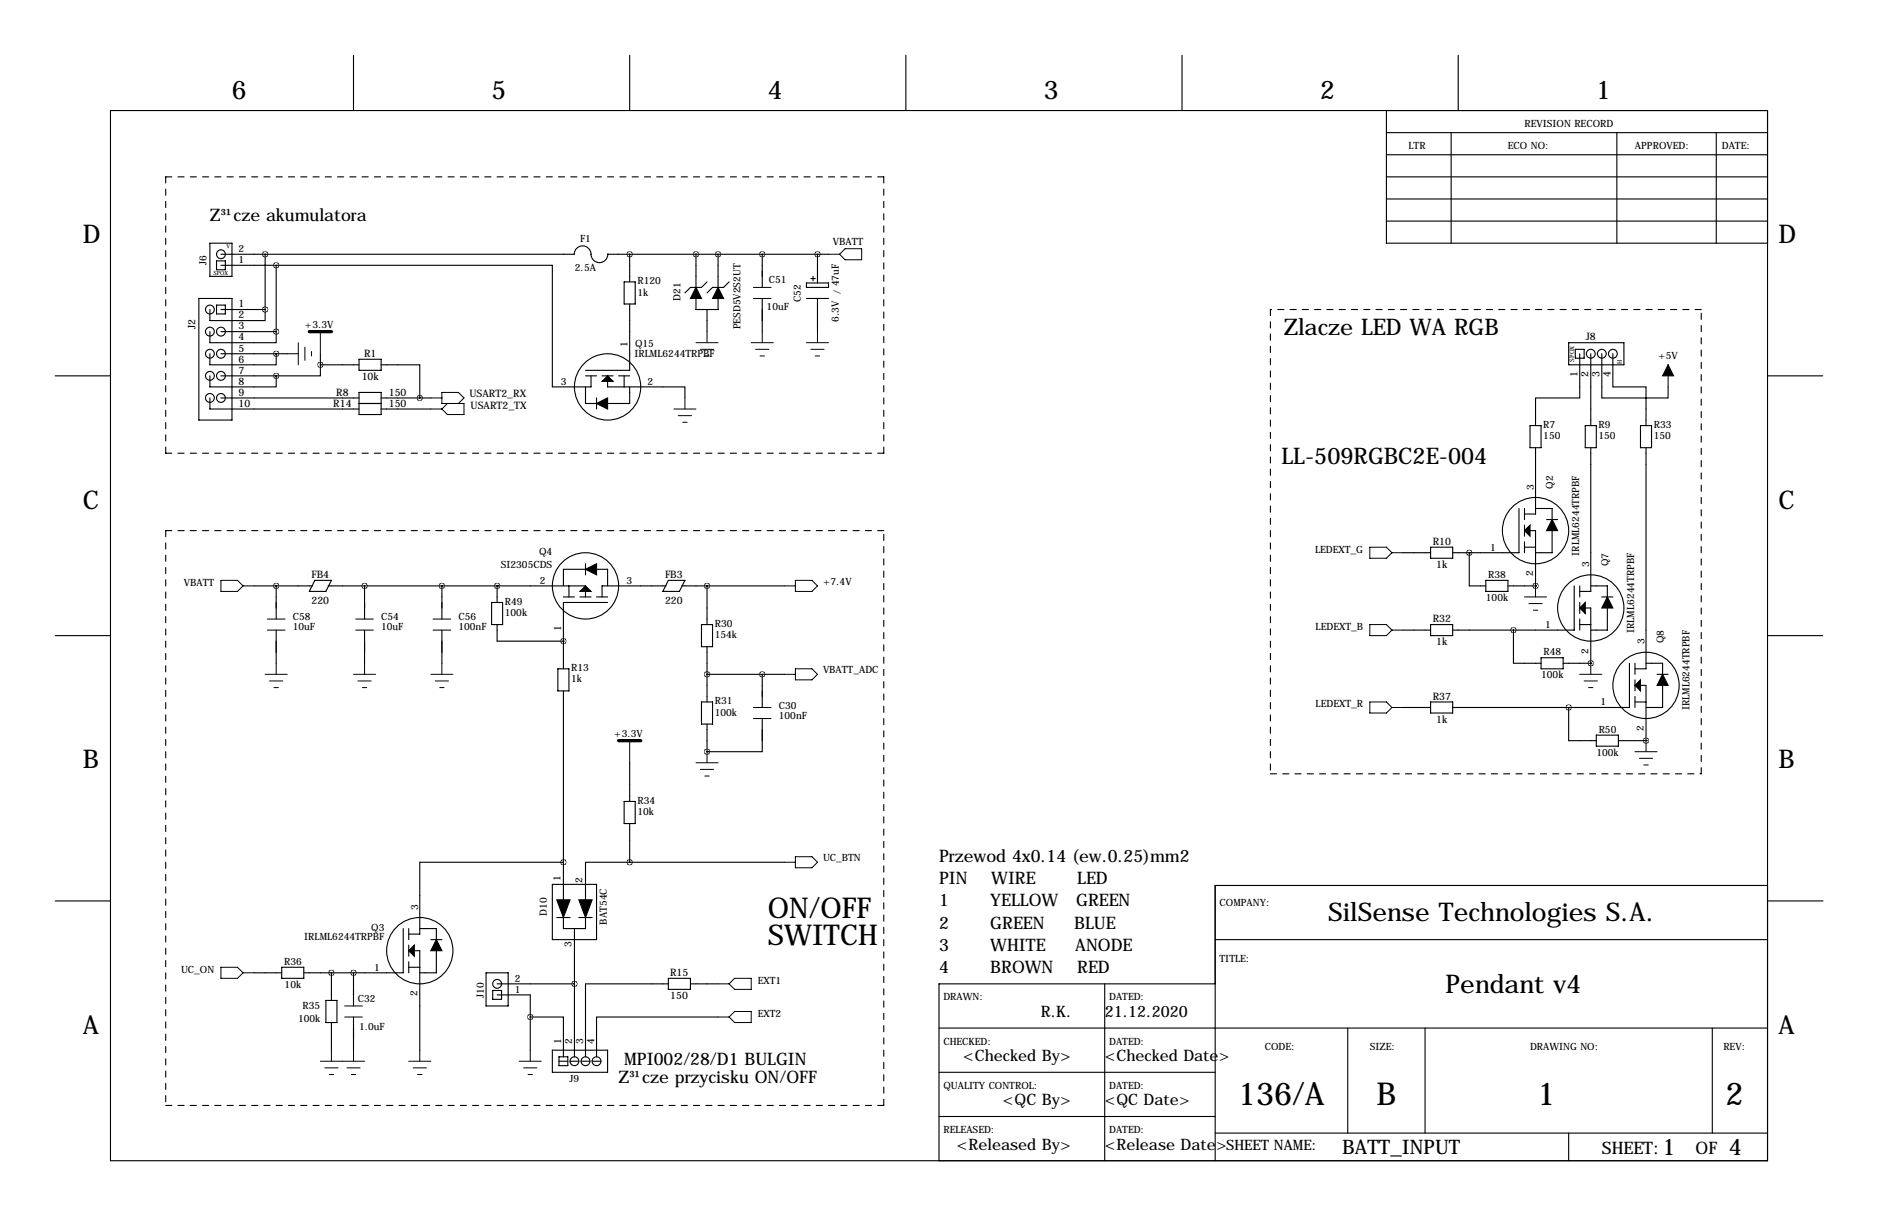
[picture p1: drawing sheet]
<svg xmlns="http://www.w3.org/2000/svg" width="432mm" height="279mm" viewBox="0 0 432 279" stroke-linecap="round" stroke-linejoin="round" font-family="sans-serif">
<g fill="none" stroke="#000" stroke-width=".25">
<path d="M81.3 12.7v12.7M144.8 12.7v12.7M208.3 12.7v12.7M271.8 12.7v12.7M335.3 12.7v12.7M25.4 25.4h381v241.3h-381zM318.8 30.5h87.6M318.8 35.6h87.6M318.8 25.4v30.5h87.6M333.7 30.5v25.4M371.8 30.5v25.4M394.6 30.5v25.4"/>
<path d="M48.3 55.9h5v7.6h-5zM49.8 59.9h2v2.1h-2zM50.8 58.4h81.3M61 58.4v12.7M132 58.4a1.93 1.93 0 0 1 2-1.9 1.93 1.93 0 0 1 1.9 1.9 1.93 1.93 0 0 0 1.9 2 1.93 1.93 0 0 0 2-2M139.7 58.4h.1M139.7 58.4h50.8M144.8 58.4v6.4M160 58.4v7.6M165.1 58.4v7.6M175.3 58.4v7.6M188 58.4v6.6"/>
<path d="M318.8 45.7h87.6M318.8 50.8h87.6M318.8 40.6h87.6M45.7 68.6h7.6v27.9h-7.6zM48.3 71.1v2.6h12.7v-2.6M48.3 76.2v2.5h15.2v-2.5M49.8 70.1h2v2h-2zM50.8 61h12.7M50.8 71.1h10.2M50.8 76.2h12.7M63.5 61h63.5v27.9h8.9v-2.5M63.5 61v15.2"/>
<path d="M143.5 64.8h2.5v5h-2.5zM144.8 69.8v15.3h-10.2M160 68.6v2.5h5.1v-2.5M162.6 64.8l-1.3 1.2h-2.6l-1.2 1.3M162.6 71.1v5.1M167.6 64.8l-1.2 1.2h-2.6l-1.2 1.3M175.3 68.6v7.6M185.4 65h5.1v1h-5.1zM185.4 68.6h5.1M186.4 64h1.1M186.9 63.5v1M188 68.6v7.6"/>
<path d="M360.7 78.7h12.7v5.1h-12.7zM12.7 86.4h12.7M48.3 81.3v2.5h15.2v-2.5M48.3 86.4v2.5h15.2v-2.5M48.3 91.4v2.6h34.2M50.8 86.4h12.7M50.8 81.3h15.2M50.8 91.4h31.7M73.7 83.8v2.6h-10.2M73.7 83.8h8.8M73.7 81.3v2.5M82.5 92.7h5.1"/>
<path d="M82.5 82.5h5.1v2.6h-5.1zM82.5 90.2h5.1v5h-5.1zM87.6 83.8h8.9v7.6M87.6 94h11.5M87.6 91.4h11.5M134.6 86.4h2.6M134.6 88.9v3.8h10.2v-3.8M137.2 91.4v2.6M138.4 86.4h2.6M139.7 86.4v2.5h17.8v2.5M142.2 86.4h2.6M143.5 86.4v2.5"/>
<path d="M351.8 97.8h2.5v5.1h-2.5zM362.2 80.3h2v2h-2zM363.2 81.3v10.1h-10.1v6.4M364.5 97.8h2.5v5.1h-2.5zM365.8 81.3v16.5M368.3 81.3v10.1h15.2v-2.5M370.8 81.3v7.6h7.7v8.9M377.2 97.8h2.5v5.1h-2.5zM406.4 86.4h12.7M349.2 116.8v10.2h-15.2M350.5 116.8v2.6M353.1 102.9v15.2h-2.6"/>
<path d="M353.1 116.8h3.8v10.2h-3.8M355.6 119.4h2.5M365.8 102.9v33h-2.6M378.5 102.9v50.8h-2.6M58.4 134.6h13.5M63.5 134.6v7.6M72.4 133.3h3.8l-1.3 2.6h-3.8zM75.4 134.6h59.2v2.6M83.8 134.6v7.6M101.6 134.6v7.6M113 138.4h2.6v5.1h-2.6zM114.3 134.6h.1"/>
<path d="M114.3 134.6v3.8M129.5 134.6v-3.8h10.2v3.8M129.5 137.2h2.6M130.8 134.6v2.6M133.3 137.2h2.6M134.6 129.5v2.6M137.2 137.2h2.5M139.7 138.4h-10.2v15.3M153.2 134.6h-14.8v2.6M153.7 133.3h3.8l-1.3 2.6h-3.8zM156.7 134.6h23.6M162.6 134.6v8.9"/>
<path d="M322.6 127h6.3M328.9 125.7h5.1v2.6h-5.1zM337.8 127h.1M337.8 127v7.6h3.8M341.6 133.3h5.1v2.6h-5.1zM346.7 134.6h6.4M350.5 121.9h2.6v12.7M350.5 120.7v2.5M350.5 124.5v2.5M350.5 125.7h2.6M353.1 134.6h.1M361.9 134.6v10.2h-27.9"/>
<path d="M363.2 139.7h2.6v12.7M363.2 134.6v2.6M363.2 138.4v2.6M365.8 134.6h3.8v10.2h-3.8M368.3 137.2h2.5M12.7 146h12.7M63.5 144.8v7.6M83.8 144.8v7.6M101.6 144.8v7.6M114.3 143.5v3.8h15.2M128.3 153.7h2.5v5.1h-2.5zM129.5 147.3h.1"/>
<path d="M129.5 158.8v48M161.3 143.5h2.5v5.1h-2.5zM162.6 148.6v12.7M162.6 154.9h17.7M175.3 154.9v7.7M322.6 144.8h6.3M328.9 143.5h5.1v2.5h-5.1zM348 144.8v7.6h6.3M354.3 151.1h5.1v2.6h-5.1zM359.4 152.4h6.4M363.2 143.5h2.6M363.2 142.2v2.6"/>
<path d="M365.8 152.4h.1M374.6 152.4v10.2h-40.6M375.9 157.5h2.6v12.7M375.9 152.4v2.5M375.9 156.2v2.6M378.5 152.4h3.8v10.2h-3.8M381 154.9h2.5M406.4 146h12.7M144.8 175.3v8.8M161.3 161.3h2.5v5.1h-2.5zM162.6 172.7h.1M162.6 166.4v6.3"/>
<path d="M175.3 165.1v7.6h-12.7M322.6 162.6h6.3M328.9 161.3h5.1v2.5h-5.1zM360.7 162.6v7.6h6.3M367 168.9h5.1v2.5h-5.1zM372.1 170.2h6.4M375.9 161.3h2.6M375.9 160v2.6M378.5 170.2h.1M129.5 198.1h-33v16.5h-2.5M143.5 184.1h2.5v5.1h-2.5zM144.8 198.1h-10.2v8.7"/>
<path d="M144.8 189.2v8.9M144.8 198.1h35.5M12.7 207h12.7M92.7 213.4v10.1h-22.9M94 218.4h2.5v22.9M94 213.4v2.5M94 217.2v2.5M96.5 213.4h3.8v10.1h-3.8M99.1 215.9h2.5M127 203.2h10.2v12.7h-10.2zM128 210.8h3.1M129.5 210.8v2.6h5.1v-2.6"/>
<path d="M132.1 213.4v29.4M133.1 210.8h3M279.4 215.9h127M406.4 203.5h-127v63.2M406.5 207h12.7M58.4 223.5h6.4M64.8 222.2h5v2.6h-5zM74.9 229.9h2.6v5h-2.6zM76.2 223.5v6.4M76.2 234.9v6.4M81.3 223.5v7.6M81.3 233.7v7.6"/>
<path d="M94 221v2.5M94 222.2h2.5M111.8 223.5h5v7.6h-5zM113.3 227.6h2v2h-2zM114.3 226.1h17.8M114.3 228.6h7.6v12.7M121.9 233.7h7.6v9.1M153.7 226.1h-19.1v16.7M153.7 224.8h5v2.5h-5zM158.7 226.1h6.4M165.1 233.7h-27.9v9.1M215.9 236.2h190.5"/>
<path d="M254 226.1v40.6M279.4 226.1h-63.5v40.6M309.9 236.2v24.1M327.7 236.2v24.1M393.7 236.2v24.1M127 241.3h12.7v5.1h-12.7zM128.5 242.8h2.1v2.1h-2.1zM128.5 243.8h2.1M131.1 243.8h2M133.6 243.8h2M136.1 243.8h2.1M215.9 246.4h63.5"/>
<path d="M215.9 256.5h63.5M279.4 260.3h127M360.7 260.3v6.4"/>
<circle cx="50.8" cy="58.4" r="1.02"/>
<circle cx="48.3" cy="76.2" r="1.02"/>
<circle cx="48.3" cy="71.1" r="1.02"/>
<circle cx="50.8" cy="76.2" r="1.02"/>
<circle cx="48.3" cy="86.4" r="1.02"/>
<circle cx="48.3" cy="91.4" r="1.02"/>
<circle cx="48.3" cy="81.3" r="1.02"/>
<circle cx="50.8" cy="86.4" r="1.02"/>
<circle cx="50.8" cy="81.3" r="1.02"/>
<circle cx="50.8" cy="91.4" r="1.02"/>
<circle cx="139.7" cy="88.9" r="7.6"/>
<circle cx="365.8" cy="81.3" r="1.02"/>
<circle cx="368.3" cy="81.3" r="1.02"/>
<circle cx="370.8" cy="81.3" r="1.02"/>
<circle cx="134.6" cy="134.6" r="7.6"/>
<circle cx="353.1" cy="121.9" r="7.6"/>
<circle cx="365.8" cy="139.7" r="7.6"/>
<circle cx="378.5" cy="157.5" r="7.6"/>
<circle cx="96.5" cy="218.4" r="7.6"/>
<circle cx="114.3" cy="226.1" r="1.02"/>
<circle cx="132.1" cy="243.8" r="1.02"/>
<circle cx="134.6" cy="243.8" r="1.02"/>
<circle cx="137.2" cy="243.8" r="1.02"/>
</g>
<path d="M38.1 40.6v63.5M203.2 40.6h-165.1M292.1 71.1v106.7M391.2 71.1h-99.1M38.1 104.1h165.1M203.2 104.1v-63.5M38.1 121.9v132.1M203.2 121.9h-165.1M292.1 177.8h99.1M391.2 177.8v-106.7M38.1 254h165.1M203.2 254v-132.1" fill="none" stroke="#000" stroke-width=".25" stroke-dasharray="1.4 1.4"/>
<g fill="none" stroke="#000" stroke-width=".23">
<path d="M190.5 58.4h2.5M194.3 57.2h3.8v2.5h-3.8l-1.3-1.3zM68.6 78.7v5.1M70.1 79.8v3M73.7 76.2v5.1M160 78.7h5.1M162.6 76.2v2.5M172.7 78.7h5.1M173.2 66h4.1M173.2 68.6h4.1M175.3 76.2v2.5M185.4 78.7h5.1"/>
<path d="M188 76.2v2.5M66 81.3h2.6M71.6 80.8v1M99.1 94h2.5M99.1 91.4h2.5M102.9 92.7l-1.3 1.3M105.4 92.7l1.3-1.3-1.3-1.2h-3.8v2.5h5.1v2.5h-3.8l-1.3-1.2M154.9 94h5.1M156 95.5h3M157 97h1M157.5 91.4v2.6M161 80.3h3.1"/>
<path d="M162.1 81.8h1M173.7 80.3h3.1M174.8 81.8h1M186.4 80.3h3.1M187.5 81.8h1M383.5 83.8v5.1M50.8 133.3h3.8l1.3 1.3-1.3 1.3h-3.8zM55.9 134.6h2.5M180.3 134.6h2.6M182.9 133.3h3.8l1.3 1.3-1.3 1.3h-3.8zM315 125.7h3.8l1.2 1.3-1.2 1.3h-3.8zM320 127h2.6"/>
<path d="M350.5 137.2h5.1M351.5 138.7h3.1M353.1 134.6v2.6M61 154.9h5M61.5 142.2h4M61.5 144.8h4M62 156.5h3M63 158h1M63.5 152.4v2.5M81.3 154.9h5.1M81.8 142.2h4.1M81.8 144.8h4.1"/>
<path d="M82.3 156.5h3M83.3 158h1M83.8 152.4v2.5M99.1 154.9h5M99.6 142.2h4M99.6 144.8h4M100.1 156.5h3M101.1 158h1M101.6 152.4v2.5M180.3 154.9h2.6M182.9 153.7h3.8l1.3 1.2-1.3 1.3h-3.8zM315 143.5h3.8l1.2 1.3-1.2 1.2h-3.8z"/>
<path d="M320 144.8h2.6M352.6 140.2h1M363.2 154.9h5.1M364.2 156.5h3.1M365.3 158h1M365.8 152.4v2.5M144.8 170.2v5.1M160 175.3h5.1M161 176.8h3.1M162.1 178.3h1M162.6 172.7v2.6M173.2 162.6h4.1"/>
<path d="M173.2 165.1h4.1M315 161.3h3.8l1.2 1.3-1.2 1.2h-3.8zM320 162.6h2.6M375.9 172.7h5.1M376.9 174.2h3.1M378 175.8h1M378.5 170.2v2.5M180.3 198.1h2.6M182.9 196.8h3.8l1.3 1.3-1.3 1.3h-3.8zM50.8 222.2h3.8l1.3 1.3-1.3 1.3h-3.8zM55.9 223.5h2.5M79.2 231.1h4.1"/>
<path d="M79.2 233.7h4.1M165.1 233.7h2.5M165.1 226.1h2.5M168.9 224.8h3.8v2.5h-3.8l-1.3-1.2zM168.9 232.4h3.8v2.5h-3.8l-1.3-1.2zM73.7 243.8h10.1M74.7 245.4h3M75.7 246.9h1M76.2 241.3v2.5M79.8 245.4h3M80.8 246.9h1M81.3 241.3v2.5"/>
<path d="M94 243.8h5.1M95 245.4h3M96 246.9h1M96.5 241.3v2.5M119.4 243.8h5.1M120.4 245.4h3M121.4 246.9h1M121.9 241.3v2.5"/>
</g>
<g fill="#000" stroke="#000" stroke-width=".25">
<path d="M160 66l1.3 2.6h-2.6zM165.1 66l1.3 2.6h-2.6zM137.2 92.7l2.5-1.3v2.6zM139.7 86.4l1.3 1.2h-2.6zM356.9 119.4l1.2 2.5h-2.5zM133.3 135.9l1.3-1.3 1.3 1.3zM134.6 130.8l2.6-1.3v2.6zM350.5 121.9l1.3-1.2v2.5zM364.5 138.4v2.6l-1.3-1.3zM369.6 137.2l1.2 2.5h-2.5zM377.2 156.2v2.6l-1.3-1.3zM382.3 154.9l1.2 2.6h-2.5z"/>
<path d="M94 218.4l1.2-1.2v2.5zM100.3 215.9l1.3 2.5h-2.5zM128 206.8h3.1l-1.6 4zM133.1 206.8h3l-1.5 4z"/>
</g>
<path d="M71.1 76.2h5.1M142.2 170.2h5.1" fill="none" stroke="#000" stroke-width=".76"/>
<path d="M383.5 83.8l1.3 2.6h-2.5z" fill="#000" stroke="#000" stroke-width=".23"/>
<path d="M175.2 58.4a.05 .05 0 0 0 .1 0 .05 .05 0 0 0-.1 0zM187.9 58.4a.05 .05 0 0 0 .1 0 .05 .05 0 0 0-.1 0zM160 58.4a.05 .05 0 0 0 .1 0 .05 .05 0 0 0-.1 0zM144.7 58.4a.05 .05 0 0 0 .1 0 .05 .05 0 0 0-.1 0zM129.5 147.3a.05 .05 0 0 0 .1 0 .05 .05 0 0 0-.1 0zM144.7 198.1a.05 .05 0 0 0 .1 0 .05 .05 0 0 0-.1 0zM81.2 223.5a.05 .05 0 0 0 .1 0 .05 .05 0 0 0-.1 0zM83.8 134.6a.05 .05 0 0 0 .1 0 .05 .05 0 0 0-.1 0zM162.5 172.7a.05 .05 0 0 0 .1 0 .05 .05 0 0 0-.1 0zM162.5 154.9a.05 .05 0 0 0 .1 0 .05 .05 0 0 0-.1 0zM175.2 154.9a.05 .05 0 0 0 .1 0 .05 .05 0 0 0-.1 0zM162.5 134.6a.05 .05 0 0 0 .1 0 .05 .05 0 0 0-.1 0zM121.9 233.7a.05 .05 0 0 0 .1 0 .05 .05 0 0 0-.1 0zM132 226.1a.05 .05 0 0 0 .1 0 .05 .05 0 0 0-.1 0zM353 134.6a.05 .05 0 0 0 .1 0 .05 .05 0 0 0-.1 0zM365.7 152.4a.05 .05 0 0 0 .1 0 .05 .05 0 0 0-.1 0zM378.4 170.2a.05 .05 0 0 0 .1 0 .05 .05 0 0 0-.1 0zM347.9 144.8a.05 .05 0 0 0 .1 0 .05 .05 0 0 0-.1 0zM360.6 162.6a.05 .05 0 0 0 .1 0 .05 .05 0 0 0-.1 0zM337.8 127a.05 .05 0 0 0 .1 0 .05 .05 0 0 0-.1 0zM73.6 83.8a.05 .05 0 0 0 .1 0 .05 .05 0 0 0-.1 0zM96.5 91.4a.05 .05 0 0 0 .1 0 .05 .05 0 0 0-.1 0zM60.9 58.4a.05 .05 0 0 0 .1 0 .05 .05 0 0 0-.1 0zM60.9 71.1a.05 .05 0 0 0 .1 0 .05 .05 0 0 0-.1 0zM129.5 198.1a.05 .05 0 0 0 .1 0 .05 .05 0 0 0-.1 0z" fill="#000" stroke="#000" stroke-width="1.3"/>
<g font-size="7.3">
<text x="284.7" y="254">136/A</text>
<text x="316.5" y="254">B</text>
<text x="353.5" y="254">1</text>
<text x="396.7" y="254">2</text>
</g>
<g font-size="6.6">
<text x="176.5" y="210.8">ON/OFF</text>
<text x="176.5" y="217.2">SWITCH</text>
</g>
<g font-size="5.9">
<text x="53.3" y="22.9">6</text>
<text x="113" y="22.9">5</text>
<text x="176.5" y="22.9">4</text>
<text x="240" y="22.9">3</text>
<text x="303.5" y="22.9">2</text>
<text x="367" y="22.9">1</text>
<text x="19" y="55.9">D</text>
<text x="408.9" y="55.9">D</text>
<text x="19" y="116.8">C</text>
<text x="408.9" y="116.8">C</text>
<text x="19" y="176.5">B</text>
<text x="408.9" y="176.5">B</text>
<text x="305.4" y="211.6">SilSense Technologies S.A.</text>
<text x="332.4" y="228.1">Pendant v4</text>
<text x="19" y="237.5">A</text>
<text x="408.9" y="237.5">A</text>
</g>
<g font-size="5.3">
<text x="295.1" y="77">Zlacze LED WA RGB</text>
<text x="294.6" y="106.7">LL-509RGBC2E-004</text>
<text x="382.3" y="265.5">1</text>
<text x="397.5" y="265.5">4</text>
</g>
<text font-size="4.6" x="308.6" y="265.3">BATT_INPUT</text>
<g font-size="4">
<text x="48.3" y="50.8">Z³¹cze akumulatora</text>
<text x="215.9" y="198.1">Przewod 4x0.14 (ew.0.25)mm2</text>
<text x="215.9" y="203.2">PIN</text>
<text x="227.9" y="203.2">WIRE</text>
<text x="247.7" y="203.2">LED</text>
<text x="215.9" y="208.3">1</text>
<text x="227.7" y="208.3">YELLOW</text>
<text x="247.4" y="208.3">GREEN</text>
<text x="215.9" y="213.4">2</text>
<text x="227.7" y="213.4">GREEN</text>
<text x="247" y="213.4">BLUE</text>
<text x="215.9" y="218.4">3</text>
<text x="227.7" y="218.4">WHITE</text>
<text x="247.2" y="218.4">ANODE</text>
<text x="215.9" y="223.5">4</text>
<text x="227.7" y="223.5">BROWN</text>
<text x="247.7" y="223.5">RED</text>
<text x="143.5" y="244.6">MPI002/28/D1 BULGIN</text>
<text x="142.2" y="248.9">Z³¹cze przycisku ON/OFF</text>
<text x="368.3" y="265">SHEET:</text>
<text x="389.9" y="265">OF</text>
</g>
<g font-size="3.6">
<text x="239.3" y="233.7">R.K.</text>
<text x="254" y="233.7">21.12.2020</text>
<text x="221.4" y="243.8">&lt;Checked By&gt;</text>
<text x="254" y="243.8">&lt;Checked Date&gt;</text>
<text x="230.6" y="254">&lt;QC By&gt;</text>
<text x="254" y="254">&lt;QC Date&gt;</text>
<text x="220" y="264.2">&lt;Released By&gt;</text>
<text x="254" y="264.2">&lt;Release Date&gt;SHEET NAME:</text>
</g>
<g font-size="2.4">
<text x="54.9" y="70.6">1</text>
<text x="45" y="75.6" transform="rotate(-90 45 75.6)">J2</text>
<text x="54.9" y="73.2">2</text>
<text x="54.9" y="75.7">3</text>
<text x="54.9" y="78.2">4</text>
<text x="54.9" y="80.8">5</text>
<text x="54.9" y="83.3">6</text>
<text x="83.7" y="82">R1</text>
<text x="364.6" y="78.2">J8</text>
<text x="54.9" y="85.9">7</text>
<text x="54.9" y="88.4">8</text>
<text x="83.2" y="87.3">10k</text>
<text x="362.7" y="86.7" transform="rotate(-90 362.7 86.7)">1</text>
<text x="365.3" y="86.7" transform="rotate(-90 365.3 86.7)">2</text>
<text x="367.8" y="86.7" transform="rotate(-90 367.8 86.7)">3</text>
<text x="370.3" y="86.7" transform="rotate(-90 370.3 86.7)">4</text>
<text x="54.9" y="90.9">9</text>
<text x="54.9" y="93.5">10</text>
<text x="76.6" y="93.5">R14</text>
<text x="77.3" y="90.9">R8</text>
<text x="89.4" y="90.9">150</text>
<text x="89.4" y="93.5">150</text>
<text x="107.9" y="91.2">USART2_RX</text>
<text x="108.2" y="94">USART2_TX</text>
<text x="329.4" y="125.2">R10</text>
<text x="330.2" y="130.5">1k</text>
<text x="71.6" y="132.8">FB4</text>
<text x="152.9" y="132.8">FB3</text>
<text x="71.6" y="138.7">220</text>
<text x="152.9" y="138.7">220</text>
<text x="329.4" y="143">R32</text>
<text x="330.2" y="148.3">1k</text>
<text x="329.4" y="160.7">R37</text>
<text x="330.2" y="166.1">1k</text>
<text x="154.1" y="224.2">R15</text>
<text x="154.1" y="229.6">150</text>
</g>
<g font-size="2.3">
<text x="350.5" y="29.2">REVISION RECORD</text>
<text x="323.8" y="34.3">LTR</text>
<text x="346.7" y="34.3">ECO NO:</text>
<text x="375.9" y="34.3">APPROVED:</text>
<text x="395.9" y="34.3">DATE:</text>
<text x="54.9" y="57.9">2</text>
<text x="133.4" y="55.6">F1</text>
<text x="191.5" y="56.4">VBATT</text>
<text x="47.5" y="60.8" transform="rotate(-90 47.5 60.8)">J6</text>
<text x="54.9" y="60.5">1</text>
<text x="132.2" y="62.3">2.5A</text>
<text x="146.6" y="65.3">R120</text>
<text x="176.8" y="65">C51</text>
<text x="146.6" y="67.9">1k</text>
<text x="156.5" y="69.1" transform="rotate(-90 156.5 69.1)">D21</text>
<text x="176.3" y="71.2">10uF</text>
<text x="184.1" y="69.4" transform="rotate(-90 184.1 69.4)">C52</text>
<text x="70.1" y="75.4">+3.3V</text>
<text x="170.3" y="75.7" transform="rotate(-90 170.3 75.7)">PESD5V2S2UT</text>
<text x="192.9" y="74" transform="rotate(-90 192.9 74)">6.3V / 47uF</text>
<text x="144.3" y="79.8" transform="rotate(-90 144.3 79.8)">1</text>
<text x="145.9" y="82.1">IRLML6244TRPBF</text>
<text x="146" y="79.8">Q15</text>
<text x="381.3" y="82.5">+5V</text>
<text x="129" y="88.5">3</text>
<text x="148.8" y="88.4">2</text>
<text x="354.8" y="98.3">R7</text>
<text x="354.8" y="100.9">150</text>
<text x="367.5" y="98.3">R9</text>
<text x="367.5" y="100.9">150</text>
<text x="380.2" y="98.3">R33</text>
<text x="380.2" y="100.9">150</text>
<text x="352.7" y="112.5" transform="rotate(-90 352.7 112.5)">3</text>
<text x="357.1" y="112.3" transform="rotate(-90 357.1 112.3)">Q2</text>
<text x="115.1" y="130.6">SI2305CDS</text>
<text x="124" y="127.6">Q4</text>
<text x="302.4" y="127">LEDEXT_G</text>
<text x="342.6" y="126.5">1</text>
<text x="363.1" y="127.7" transform="rotate(-90 363.1 127.7)">IRLML6244TRPBF</text>
<text x="365.4" y="130.3" transform="rotate(-90 365.4 130.3)">3</text>
<text x="369.8" y="130" transform="rotate(-90 369.8 130)">Q7</text>
<text x="42.3" y="134.6">VBATT</text>
<text x="124.2" y="134.1">2</text>
<text x="144" y="134.3">3</text>
<text x="189.2" y="134.4">+7.4V</text>
<text x="342.2" y="132.8">R38</text>
<text x="352.6" y="132.4" transform="rotate(-90 352.6 132.4)">2</text>
<text x="67.3" y="142.5">C58</text>
<text x="87.6" y="142.5">C54</text>
<text x="105.4" y="142.5">C56</text>
<text x="116.1" y="138.9">R49</text>
<text x="116.1" y="141.6">100k</text>
<text x="341.7" y="138.1">100k</text>
<text x="67.3" y="144.9">10uF</text>
<text x="87.6" y="144.9">10uF</text>
<text x="105.4" y="144.9">100nF</text>
<text x="129" y="145.1" transform="rotate(-90 129 145.1)">1</text>
<text x="164.3" y="144">R30</text>
<text x="164.3" y="146.6">154k</text>
<text x="302.5" y="144.8">LEDEXT_B</text>
<text x="355.3" y="144.3">1</text>
<text x="375.8" y="145.4" transform="rotate(-90 375.8 145.4)">IRLML6244TRPBF</text>
<text x="378.1" y="148.1" transform="rotate(-90 378.1 148.1)">3</text>
<text x="382.5" y="147.8" transform="rotate(-90 382.5 147.8)">Q8</text>
<text x="131.3" y="154.2">R13</text>
<text x="189.2" y="154.7">VBATT_ADC</text>
<text x="354.4" y="155.8">100k</text>
<text x="354.9" y="150.6">R48</text>
<text x="365.3" y="150.2" transform="rotate(-90 365.3 150.2)">2</text>
<text x="131.3" y="156.8">1k</text>
<text x="164.3" y="161.8">R31</text>
<text x="164.3" y="164.4">100k</text>
<text x="179.1" y="162.8">C30</text>
<text x="179.1" y="165.2">100nF</text>
<text x="302.5" y="162.6">LEDEXT_R</text>
<text x="368" y="162.1">1</text>
<text x="378" y="167.9" transform="rotate(-90 378 167.9)">2</text>
<text x="388.5" y="163.2" transform="rotate(-90 388.5 163.2)">IRLML6244TRPBF</text>
<text x="141.2" y="169.4">+3.3V</text>
<text x="367.1" y="173.6">100k</text>
<text x="367.6" y="168.4">R50</text>
<text x="146.6" y="184.7">R34</text>
<text x="146.6" y="187.3">10k</text>
<text x="189.2" y="197.9">UC_BTN</text>
<text x="128.9" y="202.4" transform="rotate(-90 128.9 202.4)">1</text>
<text x="133.9" y="203" transform="rotate(-90 133.9 203)">2</text>
<text x="96.2" y="209" transform="rotate(-90 96.2 209)">3</text>
<text x="280.4" y="208.3">COMPANY:</text>
<text x="69.9" y="216">IRLML6244TRPBF</text>
<text x="85.4" y="213.9">Q3</text>
<text x="125.7" y="210.4" transform="rotate(-90 125.7 210.4)">D10</text>
<text x="139.5" y="212.4" transform="rotate(-90 139.5 212.4)">BAT54C</text>
<text x="65.3" y="221.7">R36</text>
<text x="131.4" y="217.7" transform="rotate(-90 131.4 217.7)">3</text>
<text x="280.4" y="221">TITLE:</text>
<text x="41.6" y="223.5">UC_ON</text>
<text x="65.4" y="227">10k</text>
<text x="86.1" y="223">1</text>
<text x="118.4" y="225.6">2</text>
<text x="174.2" y="226.1">EXT1</text>
<text x="69.6" y="231.7">R35</text>
<text x="82.3" y="230.1">C32</text>
<text x="96" y="228.9" transform="rotate(-90 96 228.9)">2</text>
<text x="111.3" y="229.4" transform="rotate(-90 111.3 229.4)">J10</text>
<text x="118.4" y="228.1">1</text>
<text x="174.2" y="233.7">EXT2</text>
<text x="216.9" y="229.9">DRAWN:</text>
<text x="255" y="229.9">DATED:</text>
<text x="68.5" y="234.8">100k</text>
<text x="82.5" y="236.6">1.0uF</text>
<text x="129" y="239.8" transform="rotate(-90 129 239.8)">1</text>
<text x="131.6" y="239.8" transform="rotate(-90 131.6 239.8)">2</text>
<text x="134.1" y="239.8" transform="rotate(-90 134.1 239.8)">3</text>
<text x="136.7" y="239.8" transform="rotate(-90 136.7 239.8)">4</text>
<text x="216.9" y="240">CHECKED:</text>
<text x="255" y="240">DATED:</text>
<text x="290.8" y="241.3">CODE:</text>
<text x="315" y="241.3">SIZE:</text>
<text x="351.8" y="241.3">DRAWING NO:</text>
<text x="396.2" y="241.3">REV:</text>
<text x="131" y="248.5">J9</text>
<text x="216.9" y="250.2">QUALITY CONTROL:</text>
<text x="255" y="250.2">DATED:</text>
<text x="216.9" y="260.3">RELEASED:</text>
<text x="255" y="260.3">DATED:</text>
</g>
<g font-size="1.4">
<text x="361.9" y="83.1" transform="rotate(-90 361.9 83.1)">SPOX</text>
<text x="372.9" y="83.5" transform="rotate(-90 372.9 83.5)">H</text>
</g>
<g font-size="1.3">
<text x="52.1" y="57.1">V</text>
<text x="49.1" y="63.2">SPOX</text>
</g>
</svg>
